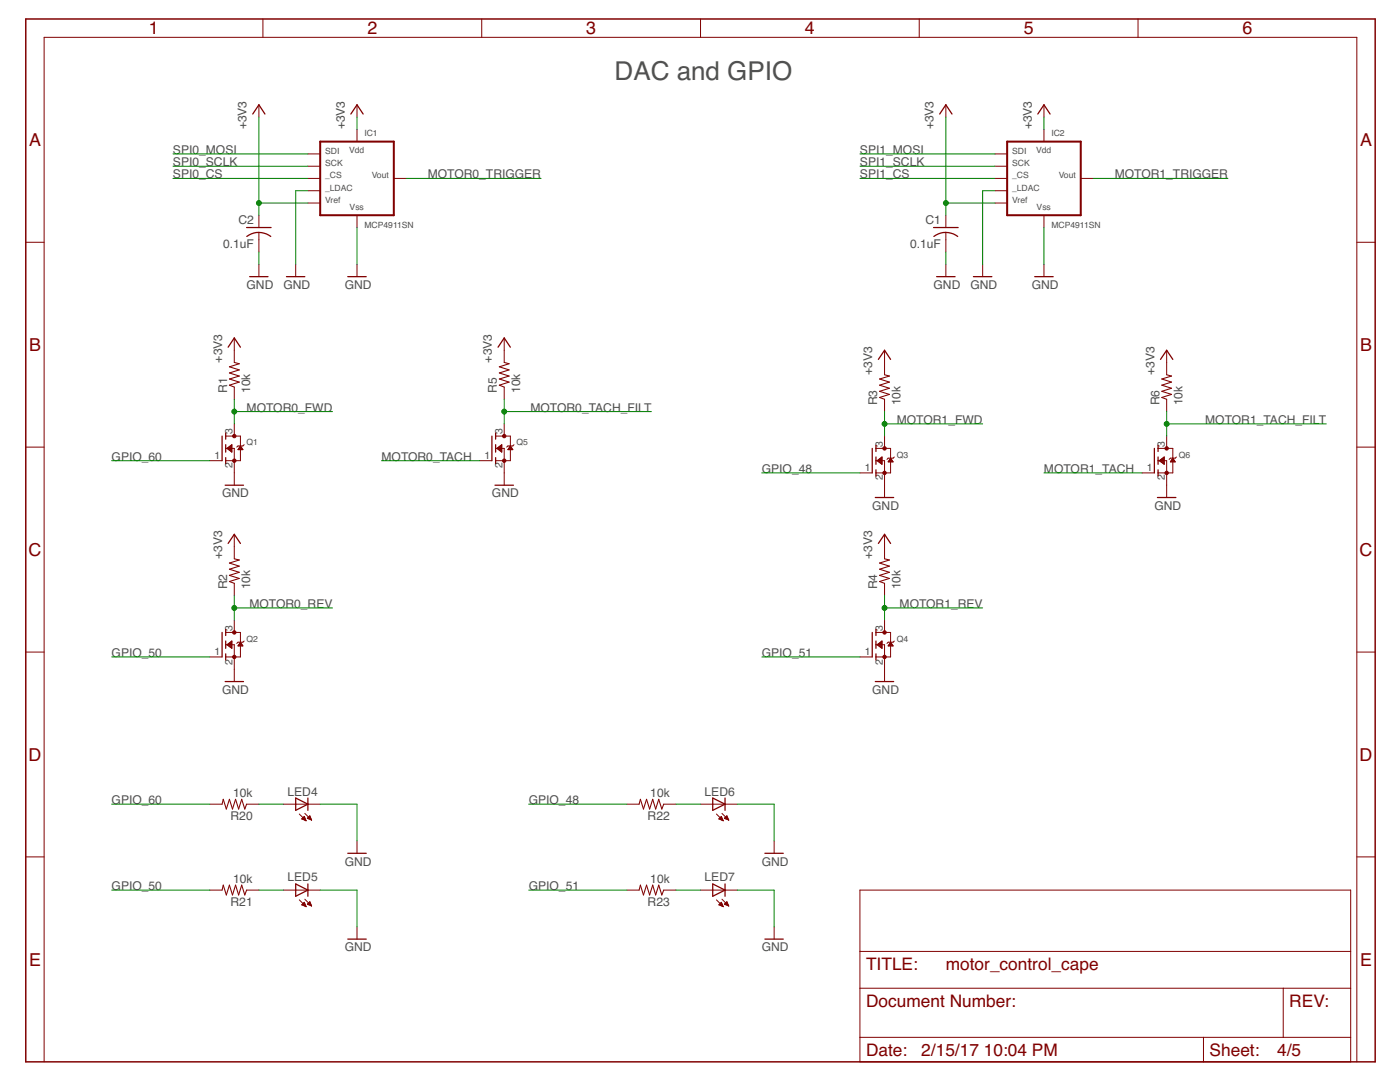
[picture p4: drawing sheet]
<svg xmlns="http://www.w3.org/2000/svg" width="279mm" height="216mm" viewBox="0 0 279 216" stroke-linecap="round" stroke-linejoin="round" font-family="sans-serif">
<path d="M5.1 3.8h269.3v208.1h-269.3z" fill="none" stroke="#800000" stroke-width=".3"/>
<g fill="none" stroke="#800000" stroke-width=".2">
<path d="M52.5 3.8v3.7M96.1 3.8v3.7M139.8 3.8v3.7M183.5 3.8v3.7M227.1 3.8v3.7M51.7 20.9v2.5M61.4 35.6h2.5M61.4 30.7h2.5M61.4 33.2h2.5M61.4 38.1h2.5M71.2 20.9v2.5M71.2 25.8v2.5"/>
<path d="M78.6 35.6h2.4M188.8 20.9v2.5M198.6 35.6h2.4M198.6 30.7h2.4M198.6 33.2h2.4M198.6 38.1h2.4M208.3 20.9v2.5M208.3 25.8v2.5M215.7 35.6h2.4M5.1 48.3h3.7M51.7 42.9v2.5M51.7 46.4v3.9"/>
<path d="M51.7 52.7v2.5M59 52.7v2.5M61.4 40.5h2.5M71.2 42.9v2.5M71.2 52.7v2.5M188.8 42.9v2.5M188.8 46.4v3.9M188.8 52.7v2.5M196.1 52.7v2.5M198.6 40.5h2.4M208.3 42.9v2.5M208.3 52.7v2.5"/>
<path d="M270.8 48.3h3.6M46.8 67.4v4.9M46.8 77.2v2.5M100.6 67.4v4.9M100.6 77.2v2.5M176.5 69.9v4.9M176.5 79.7v2.4M232.8 69.9v4.9M232.8 79.7v2.4M5.1 89.2h3.7M41.9 91.9h2.4M45 89.5h1.8v7.3"/>
<path d="M45 87h3v4.9h-3M45.3 89.5l1-.8v1.5zM45.4 89.4h.9M45.5 89.6h.8M45.6 89.3h.7M45.6 89.7h.7M45.7 89.1h.6M45.8 89.8h.5M45.9 89h.4M45.9 89.9h.4M46 88.9h.3M46.1 90.1h.2"/>
<path d="M46.2 88.8h.1M46.2 90.2h.1M46.8 84.6v2.4M47.6 89.6h.8M47.6 89.5h.7M47.7 89.4h.5M47.8 89.3h.4M47.9 89.1h.2M48 89l.5 .7h-1zM48.7 88.7l-.2 .3h-1l-.3 .2M95.7 91.9h2.5M98.9 89.5h1.7v7.3"/>
<path d="M98.9 87h3v4.9h-3M99.2 89.5l.9-.8v1.5zM99.3 89.4h.8M99.3 89.6h.8M99.4 89.3h.7M99.5 89.7h.6M99.6 89.1h.5M99.6 89.8h.5M99.8 89h.3M99.8 89.9h.3M99.9 88.9h.2M99.9 90.1h.2"/>
<path d="M100.1 88.8h.1M100.1 90.2h.1M100.6 84.6v2.4M101.4 89.6h.9M101.5 89.5h.7M101.6 89.4h.5M101.7 89.3h.3M101.7 89.1h.3M101.9 89l.4 .7h-.9zM102.6 88.7l-.3 .3h-.9l-.3 .2M171.6 94.4h2.5M174.8 89.5h2.9v4.9h-2.9"/>
<path d="M174.8 91.9h1.7v7.4M175 91.9l1-.7v1.4zM175.2 92h.8M175.2 91.8h.8M175.3 92.1h.7M175.4 91.7h.6M175.5 92.2h.5M175.5 91.5h.5M175.6 92.4h.4M175.7 91.4h.3M175.8 92.5h.2M175.9 91.3h.1"/>
<path d="M175.9 92.6h.1M176 91.2h.1M176.5 87v2.5M177.4 92h.7M177.4 91.9h.7M177.5 91.8h.5M177.6 91.7h.3M177.7 91.5h.1M177.7 91.4l.5 .8h-1zM177.7 91.4h.1M178.5 91.2l-.3 .2h-1l-.2 .3M227.9 94.4h2.5"/>
<path d="M231.1 89.5h3v4.9h-3M231.1 91.9h1.7v7.4M231.4 91.9l.9-.7v1.4zM231.5 92h.8M231.5 91.8h.8M231.6 92.1h.7M231.7 91.7h.6M231.8 92.2h.5M231.8 91.5h.5M231.9 92.4h.4M232 91.4h.3M232.1 92.5h.2"/>
<path d="M232.2 91.3h.1M232.3 92.6h.1M232.3 91.2h.1M232.8 87v2.5M233.7 92h.7M233.7 91.9h.7M233.8 91.8h.5M233.9 91.7h.3M234 91.5h.1M234 91.4h.1M234.1 91.4l.4 .8h-.9zM234.8 91.2l-.3 .2h-.9l-.3 .3"/>
<path d="M270.8 89.2h3.6M46.8 106.6v4.9M46.8 116.4v2.5M176.5 106.6v4.9M176.5 116.4v2.5M5.1 130.1h3.7M41.9 131.1h2.4M45 128.7h1.8v7.3M45 126.2h3v4.9h-3M45.3 128.7l1-.8v1.5zM45.3 128.6h1M45.4 128.7h.9"/>
<path d="M45.5 128.5h.8M45.6 128.9h.7M45.6 128.4h.7M45.7 129h.6M45.8 128.3h.5M45.9 129.1h.4M45.9 128.2h.4M46 129.2h.3M46.1 128.1h.2M46.2 129.3h.1M46.2 127.9h.1M46.8 123.7v2.5"/>
<path d="M47.6 128.7h.8M47.7 128.6h.6M47.8 128.5h.4M47.8 128.4h.4M47.9 128.3h.2M48 128.1l.5 .8h-1zM48 128.2h.1M48.7 127.9l-.2 .2h-1l-.3 .3M171.6 131.1h2.5M174.8 128.7h1.7v7.3M174.8 126.2h2.9v4.9h-2.9M175 128.7l1-.8v1.5z"/>
<path d="M175.1 128.6h.9M175.2 128.7h.8M175.2 128.5h.8M175.3 128.9h.7M175.4 128.4h.6M175.5 129h.5M175.5 128.3h.5M175.7 129.1h.3M175.7 128.2h.3M175.8 129.2h.2M175.8 128.1h.2M176 129.3h.1"/>
<path d="M176 127.9h.1M176.5 123.7v2.5M177.4 128.7h.7M177.4 128.6h.7M177.5 128.5h.5M177.6 128.4h.3M177.7 128.3h.1M177.7 128.1l.5 .8h-1zM177.7 128.2h.1M178.5 127.9l-.3 .2h-1l-.2 .3M270.8 130.1h3.6M5.1 171h3.7"/>
<path d="M41.9 177.6h2.4M41.9 160.5h2.4M49.2 177.6h2.5M49.2 160.5h2.5M56.6 177.6h7.3M56.6 160.5h7.3M59.7 162.4l1.4 1.4M59.7 179.6l1.4 1.3M60.2 163.4l.9 .4M60.2 163.4l.5-.5 .4 .9M60.2 163.4h.7M60.3 163.3h.6"/>
<path d="M60.5 163.2h.3M60.5 163.5h.5M60.6 163.1h.2M60.7 162.9h.1M60.8 163.6h.2M60.8 162.3l1.4 1.3M60.8 179.4l1.4 1.4M61 163.7h.1M61.3 163.3h.7M61.3 163.3l.9 .3M61.3 163.3l.5-.5 .4 .8M61.4 163.2h.6"/>
<path d="M61.6 163.1h.3M61.6 163.4h.5M61.7 162.9h.2M61.8 180h.1M61.8 162.8h.1M61.9 163.5h.2M62.1 163.6h.1M71.2 167.8v2.5M125.1 177.6h2.5M125.1 160.5h2.5M132.5 177.6h2.4M132.5 160.5h2.4"/>
<path d="M139.8 177.6h7.4M139.8 160.5h7.4M143 162.4l1.3 1.4M143 179.6l1.3 1.3M143.5 163.4h.7M143.5 163.4l.8 .4M143.5 163.4l.5-.5 .3 .9M143.6 163.3h.5M143.7 163.2h.4M143.7 163.5h.5M143.8 163.1h.2M143.9 162.9h.1"/>
<path d="M144 163.6h.3M144.1 162.3l1.3 1.3M144.1 179.4l1.3 1.4M144.3 163.7h.1M144.6 163.3l.8 .3M144.6 163.3l.5-.5 .3 .8M144.6 163.3h.7M144.7 163.2h.5M144.8 163.1h.4M144.8 163.4h.5M144.9 162.9h.2M145 180h.1"/>
<path d="M145 162.8h.1M145.1 163.5h.3M145.4 163.6h.1M154.5 167.8v2.5M171.6 177.6h98v34.3h-98zM270.8 171h3.6M60.2 180.6l.5-.6 .4 .9zM60.3 180.6h.6M60.3 180.4h.6M60.5 180.3h.3M60.5 180.7h.5M60.6 180.2h.2"/>
<path d="M60.7 180.1h.1M60.8 180.8h.2M61.1 180.9h.1M61.3 180.4l.5-.5 .4 .9zM61.4 180.4h.6M61.4 180.3h.6M61.5 180.2h.4M61.7 180.6h.4M61.7 180.1h.2M61.9 180.7h.2M71.2 185v2.4M143.5 180.6l.8 .3"/>
<path d="M143.5 180.6l.5-.6 .3 .9M143.5 180.6h.7M143.6 180.4h.5M143.7 180.3h.4M143.8 180.7h.4M143.8 180.2h.2M143.9 180.1h.1M144 180.8h.3M144.3 180.9h.1M144.6 180.4l.5-.5 .3 .9zM144.6 180.4h.7M144.7 180.3h.5"/>
<path d="M144.8 180.2h.4M144.9 180.1h.2M144.9 180.6h.4M145.2 180.7h.2M154.5 185v2.4M171.6 197.2h98M171.6 189.8h98M256.1 197.2v9.8M8.8 211.9v-204.4h262v204.4M171.6 207h98M240.2 207v4.9"/>
</g>
<path d="M63.9 28.3h14.7v14.6h-14.7zM201 28.3h14.7v14.6h-14.7z" fill="none" stroke="#800000" stroke-width=".4"/>
<g fill="none" stroke="#800000" stroke-width=".25">
<path d="M50.4 22.8l1.3-1.9 1.2 1.9M70 22.8l1.2-1.9 1.3 1.9M187.5 22.8l1.3-1.9 1.2 1.9M207.1 22.8l1.2-1.9 1.3 1.9M49.2 45.4h4.9M49.3 47.2a4 4 0 0 1 4.7 0M49.8 55.2h3.7M57.2 55.2h3.6M69.4 55.2h3.7M186.3 45.4h4.9M186.4 47.2a3.9 3.9 0 0 1 4.7 0M186.9 55.2h3.7"/>
<path d="M194.3 55.2h3.7M206.5 55.2h3.7M45.5 69.3l1.3-1.9 1.2 1.9M99.4 69.3l1.2-1.9 1.3 1.9M175.3 71.7l1.2-1.8 1.2 1.8M231.6 71.7l1.2-1.8 1.3 1.8M44.3 87v4.9M44.9 96.8h3.7M45 86.4v1.2M45 88.7v1.5M45 91.3v1.2M98.2 87v4.9"/>
<path d="M98.8 96.8h3.7M98.9 86.4v1.2M98.9 88.7v1.5M98.9 91.3v1.2M174.1 89.5v4.9M174.7 99.3h3.7M174.8 88.9v1.2M174.8 91.2v1.4M174.8 93.7v1.3M230.4 89.5v4.9M231 99.3h3.7M231.1 88.9v1.2"/>
<path d="M231.1 91.2v1.4M231.1 93.7v1.3M45.5 108.4l1.3-1.8 1.2 1.8M175.3 108.4l1.2-1.8 1.2 1.8M44.3 126.2v4.9M44.9 136h3.7M45 125.6v1.2M45 127.9v1.5M45 130.5v1.2M174.1 126.2v4.9M174.7 136h3.7M174.8 125.6v1.2"/>
<path d="M174.8 127.9v1.5M174.8 130.5v1.2M59 159.2l2.4 1.3-2.4 1.2zM61.4 159.2v2.5M142.2 159.2l2.5 1.3-2.5 1.2zM144.7 159.2v2.5M59 176.4l2.4 1.2-2.4 1.2zM61.4 176.4v2.4M69.4 170.3h3.7M142.2 176.4l2.5 1.2-2.5 1.2zM144.7 176.4v2.4M152.7 170.3h3.6"/>
<path d="M69.4 187.4h3.7M152.7 187.4h3.6"/>
</g>
<g fill="#800000" stroke="#800000" stroke-width=".2">
<circle cx="46.8" cy="91.9" r=".34"/>
<circle cx="46.8" cy="87" r=".34"/>
<circle cx="46.8" cy="131.1" r=".34"/>
<circle cx="46.8" cy="126.2" r=".34"/>
<circle cx="176.5" cy="94.4" r=".34"/>
<circle cx="176.5" cy="89.5" r=".34"/>
<circle cx="176.5" cy="131.1" r=".34"/>
<circle cx="176.5" cy="126.2" r=".34"/>
<circle cx="100.6" cy="91.9" r=".34"/>
<circle cx="100.6" cy="87" r=".34"/>
<circle cx="232.8" cy="94.4" r=".34"/>
<circle cx="232.8" cy="89.5" r=".34"/>
</g>
<path d="M46.8 72.3l1 .3-2 .6 2 .6-2 .6 2 .6-2 .6 2 .6-2 .7 1 .3M100.6 72.3l1 .3-1.9 .6 1.9 .6-1.9 .6 1.9 .6-1.9 .6 1.9 .6-1.9 .7 .9 .3M176.5 74.8l1 .2-2 .6 2 .6-2 .7 2 .6-2 .6 2 .6-2 .6 1 .4M232.8 74.8l1 .2-1.9 .6 1.9 .6-1.9 .7 1.9 .6-1.9 .6 1.9 .6-1.9 .6 .9 .4M46.8 111.5l1 .2-2 .7 2 .6-2 .6 2 .6-2 .6 2 .6-2 .6 1 .4M176.5 111.5l1 .2-2 .7 2 .6-2 .6 2 .6-2 .6 2 .6-2 .6 1 .4M44.3 160.5l.3-1 .6 1.9 .6-1.9 .6 1.9 .6-1.9 .6 1.9 .6-1.9 .7 1.9 .3-.9M44.3 177.6l.3-1 .6 2 .6-2 .6 2 .6-2 .6 2 .6-2 .7 2 .3-1M127.6 160.5l.2-1 .6 1.9 .6-1.9 .6 1.9 .7-1.9 .6 1.9 .6-1.9 .6 1.9 .4-.9M127.6 177.6l.2-1 .6 2 .6-2 .6 2 .7-2 .6 2 .6-2 .6 2 .4-1" fill="none" stroke="#800000" stroke-width=".21"/>
<g fill="none" stroke="#008000" stroke-width=".2">
<path d="M34.5 30.7h26.9M34.5 35.6h26.9M34.5 33.2h26.9M51.7 23.4v19.5M61.4 38.1h-2.4v14.6M71.2 23.4v2.4M81 35.6h27M171.6 30.7h27M171.6 35.6h27M171.6 33.2h27M188.8 23.4v19.5M198.6 38.1h-2.5v14.6"/>
<path d="M208.3 23.4v2.4M218.1 35.6h27M51.7 50.3v2.4M51.7 40.5h9.7M71.2 45.4v7.3M188.8 50.3v2.4M188.8 40.5h9.8M208.3 45.4v7.3M46.8 79.7v4.9M100.6 79.7v4.9M22.3 91.9h19.6M46.8 82.1h19.6"/>
<path d="M76.1 91.9h19.6M100.6 82.1h29.4M152 94.4h19.6M176.5 82.1v4.9M176.5 84.6h19.6M208.3 94.4h19.6M232.8 84.6h31.9M232.8 82.1v4.9M46.8 118.9v4.8M176.5 118.9v4.8M22.3 131.1h19.6M46.8 121.3h19.6"/>
<path d="M152 131.1h19.6M176.5 121.3h19.6M22.3 160.5h19.6M22.3 177.6h19.6M51.7 160.5h4.9M51.7 177.6h4.9M63.9 160.5h7.3v7.3M63.9 177.6h7.3v7.4M105.5 160.5h19.6M105.5 177.6h19.6M134.9 160.5h4.9M134.9 177.6h4.9"/>
<path d="M147.2 160.5h7.3v7.3M147.2 177.6h7.3v7.4"/>
</g>
<g fill="#008000" stroke="#008000" stroke-width=".2">
<circle cx="51.7" cy="40.5" r=".49"/>
<circle cx="188.8" cy="40.5" r=".49"/>
<circle cx="46.8" cy="82.1" r=".49"/>
<circle cx="46.8" cy="121.3" r=".49"/>
<circle cx="176.5" cy="84.6" r=".49"/>
<circle cx="176.5" cy="121.3" r=".49"/>
<circle cx="100.6" cy="82.1" r=".49"/>
<circle cx="232.8" cy="84.6" r=".49"/>
</g>
<text font-size="5.2" fill="#505050" x="122.7" y="16">DAC and GPIO</text>
<g font-size="3.6" fill="#800000">
<text x="29.7" y="6.9">1</text>
<text x="73.3" y="6.9">2</text>
<text x="117" y="6.9">3</text>
<text x="160.7" y="6.9">4</text>
<text x="204.3" y="6.9">5</text>
<text x="248" y="6.9">6</text>
<text x="5.8" y="29.1">A</text>
<text x="271.4" y="29.1">A</text>
<text x="5.8" y="70">B</text>
<text x="271.4" y="70">B</text>
<text x="5.7" y="110.9">C</text>
<text x="271.3" y="110.9">C</text>
<text x="5.7" y="151.8">D</text>
<text x="271.3" y="151.8">D</text>
<text x="5.8" y="192.7">E</text>
<text x="271.4" y="192.7">E</text>
</g>
<g font-size="3.5" fill="#800000">
<text x="172.8" y="193.5">TITLE:</text>
<text x="188.8" y="193.5">motor_control_cape</text>
<text x="172.8" y="200.9">Document Number:</text>
<text x="257.3" y="200.9">REV:</text>
<text x="172.8" y="210.7">Date:</text>
<text x="183.9" y="210.7">2/15/17</text>
<text x="196.3" y="210.7">10:04 PM</text>
<text x="241.4" y="210.7">Sheet:</text>
<text x="254.9" y="210.7">4/5</text>
</g>
<g font-size="2.4" fill="#505050">
<text x="49.2" y="25.8" transform="rotate(-90 49.2 25.8)">+3V3</text>
<text x="68.8" y="25.8" transform="rotate(-90 68.8 25.8)">+3V3</text>
<text x="186.3" y="25.8" transform="rotate(-90 186.3 25.8)">+3V3</text>
<text x="205.9" y="25.8" transform="rotate(-90 205.9 25.8)">+3V3</text>
<text x="34.5" y="30.7">SPI0_MOSI</text>
<text x="34.5" y="35.6">SPI0_CS</text>
<text x="34.5" y="33.2">SPI0_SCLK</text>
<text x="85.4" y="35.6">MOTOR0_TRIGGER</text>
<text x="171.6" y="30.7">SPI1_MOSI</text>
<text x="171.6" y="33.2">SPI1_SCLK</text>
<text x="171.6" y="35.6">SPI1_CS</text>
<text x="222.5" y="35.6">MOTOR1_TRIGGER</text>
<text x="47.6" y="44.8">C2</text>
<text x="184.7" y="44.8">C1</text>
<text x="44.5" y="49.4">0.1uF</text>
<text x="181.6" y="49.4">0.1uF</text>
<text x="49.2" y="57.6">GND</text>
<text x="56.6" y="57.6">GND</text>
<text x="68.8" y="57.6">GND</text>
<text x="186.3" y="57.6">GND</text>
<text x="193.7" y="57.6">GND</text>
<text x="205.9" y="57.6">GND</text>
<text x="44.3" y="72.3" transform="rotate(-90 44.3 72.3)">+3V3</text>
<text x="98.2" y="72.3" transform="rotate(-90 98.2 72.3)">+3V3</text>
<text x="174.1" y="74.8" transform="rotate(-90 174.1 74.8)">+3V3</text>
<text x="230.4" y="74.8" transform="rotate(-90 230.4 74.8)">+3V3</text>
<text x="45.3" y="78.5" transform="rotate(-90 45.3 78.5)">R1</text>
<text x="49.2" y="82.1">MOTOR0_FWD</text>
<text x="49.9" y="78.5" transform="rotate(-90 49.9 78.5)">10k</text>
<text x="99.2" y="78.5" transform="rotate(-90 99.2 78.5)">R5</text>
<text x="103.8" y="78.5" transform="rotate(-90 103.8 78.5)">10k</text>
<text x="105.9" y="82.1">MOTOR0_TACH_FILT</text>
<text x="175.1" y="80.9" transform="rotate(-90 175.1 80.9)">R3</text>
<text x="179.7" y="80.9" transform="rotate(-90 179.7 80.9)">10k</text>
<text x="231.4" y="80.9" transform="rotate(-90 231.4 80.9)">R6</text>
<text x="236" y="80.9" transform="rotate(-90 236 80.9)">10k</text>
<text x="179" y="84.6">MOTOR1_FWD</text>
<text x="240.5" y="84.6">MOTOR1_TACH_FILT</text>
<text x="22.3" y="91.9">GPIO_60</text>
<text x="76.1" y="91.9">MOTOR0_TACH</text>
<text x="152" y="94.4">GPIO_48</text>
<text x="208.3" y="94.4">MOTOR1_TACH</text>
<text x="44.3" y="99.3">GND</text>
<text x="98.2" y="99.3">GND</text>
<text x="174.1" y="101.7">GND</text>
<text x="230.4" y="101.7">GND</text>
<text x="44.3" y="111.5" transform="rotate(-90 44.3 111.5)">+3V3</text>
<text x="174.1" y="111.5" transform="rotate(-90 174.1 111.5)">+3V3</text>
<text x="45.3" y="117.6" transform="rotate(-90 45.3 117.6)">R2</text>
<text x="49.9" y="117.6" transform="rotate(-90 49.9 117.6)">10k</text>
<text x="175.1" y="117.6" transform="rotate(-90 175.1 117.6)">R4</text>
<text x="179.7" y="117.6" transform="rotate(-90 179.7 117.6)">10k</text>
<text x="49.8" y="121.3">MOTOR0_REV</text>
<text x="179.5" y="121.3">MOTOR1_REV</text>
<text x="22.3" y="131.1">GPIO_50</text>
<text x="152" y="131.1">GPIO_51</text>
<text x="44.3" y="138.4">GND</text>
<text x="174.1" y="138.4">GND</text>
<text x="22.3" y="160.5">GPIO_60</text>
<text x="46.5" y="159">10k</text>
<text x="57.4" y="158.8">LED4</text>
<text x="105.5" y="160.5">GPIO_48</text>
<text x="129.8" y="159">10k</text>
<text x="140.6" y="158.8">LED6</text>
<text x="46" y="163.6">R20</text>
<text x="129.3" y="163.6">R22</text>
<text x="68.8" y="172.7">GND</text>
<text x="152" y="172.7">GND</text>
<text x="22.3" y="177.6">GPIO_50</text>
<text x="46.5" y="176.1">10k</text>
<text x="57.4" y="175.9">LED5</text>
<text x="105.5" y="177.6">GPIO_51</text>
<text x="129.8" y="176.1">10k</text>
<text x="140.6" y="175.9">LED7</text>
<text x="46" y="180.8">R21</text>
<text x="129.3" y="180.8">R23</text>
<text x="68.8" y="189.8">GND</text>
<text x="152" y="189.8">GND</text>
</g>
<g font-size="2.1" fill="#505050">
<text x="46.4" y="86.7" transform="rotate(-90 46.4 86.7)">3</text>
<text x="100.3" y="86.7" transform="rotate(-90 100.3 86.7)">3</text>
<text x="176.2" y="89.1" transform="rotate(-90 176.2 89.1)">3</text>
<text x="232.5" y="89.1" transform="rotate(-90 232.5 89.1)">3</text>
<text x="42.8" y="91.6">1</text>
<text x="46.4" y="93.4" transform="rotate(-90 46.4 93.4)">2</text>
<text x="96.7" y="91.6">1</text>
<text x="100.3" y="93.4" transform="rotate(-90 100.3 93.4)">2</text>
<text x="172.6" y="94">1</text>
<text x="176.2" y="95.9" transform="rotate(-90 176.2 95.9)">2</text>
<text x="228.9" y="94">1</text>
<text x="232.5" y="95.9" transform="rotate(-90 232.5 95.9)">2</text>
<text x="46.4" y="125.8" transform="rotate(-90 46.4 125.8)">3</text>
<text x="176.2" y="125.8" transform="rotate(-90 176.2 125.8)">3</text>
<text x="42.8" y="130.7">1</text>
<text x="172.6" y="130.7">1</text>
<text x="46.4" y="132.6" transform="rotate(-90 46.4 132.6)">2</text>
<text x="176.2" y="132.6" transform="rotate(-90 176.2 132.6)">2</text>
</g>
<g font-size="1.7" fill="#505050">
<text x="72.7" y="27">IC1</text>
<text x="209.8" y="27">IC2</text>
<text x="64.9" y="33.2">SCK</text>
<text x="64.9" y="30.7">SDI</text>
<text x="64.9" y="35.6">_CS</text>
<text x="69.7" y="30.5">Vdd</text>
<text x="74.2" y="35.6">Vout</text>
<text x="202" y="33.2">SCK</text>
<text x="202" y="30.7">SDI</text>
<text x="202" y="35.6">_CS</text>
<text x="206.8" y="30.5">Vdd</text>
<text x="211.3" y="35.6">Vout</text>
<text x="64.9" y="40.5">Vref</text>
<text x="64.9" y="38.1">_LDAC</text>
<text x="69.8" y="42">Vss</text>
<text x="202" y="40.5">Vref</text>
<text x="202" y="38.1">_LDAC</text>
<text x="206.9" y="42">Vss</text>
<text x="72.7" y="45.4">MCP4911SN</text>
<text x="209.8" y="45.4">MCP4911SN</text>
<text x="49.2" y="88.9">Q1</text>
<text x="103.1" y="88.9">Q5</text>
<text x="179" y="91.3">Q3</text>
<text x="235.3" y="91.3">Q6</text>
<text x="49.2" y="128">Q2</text>
<text x="179" y="128">Q4</text>
</g>
</svg>
